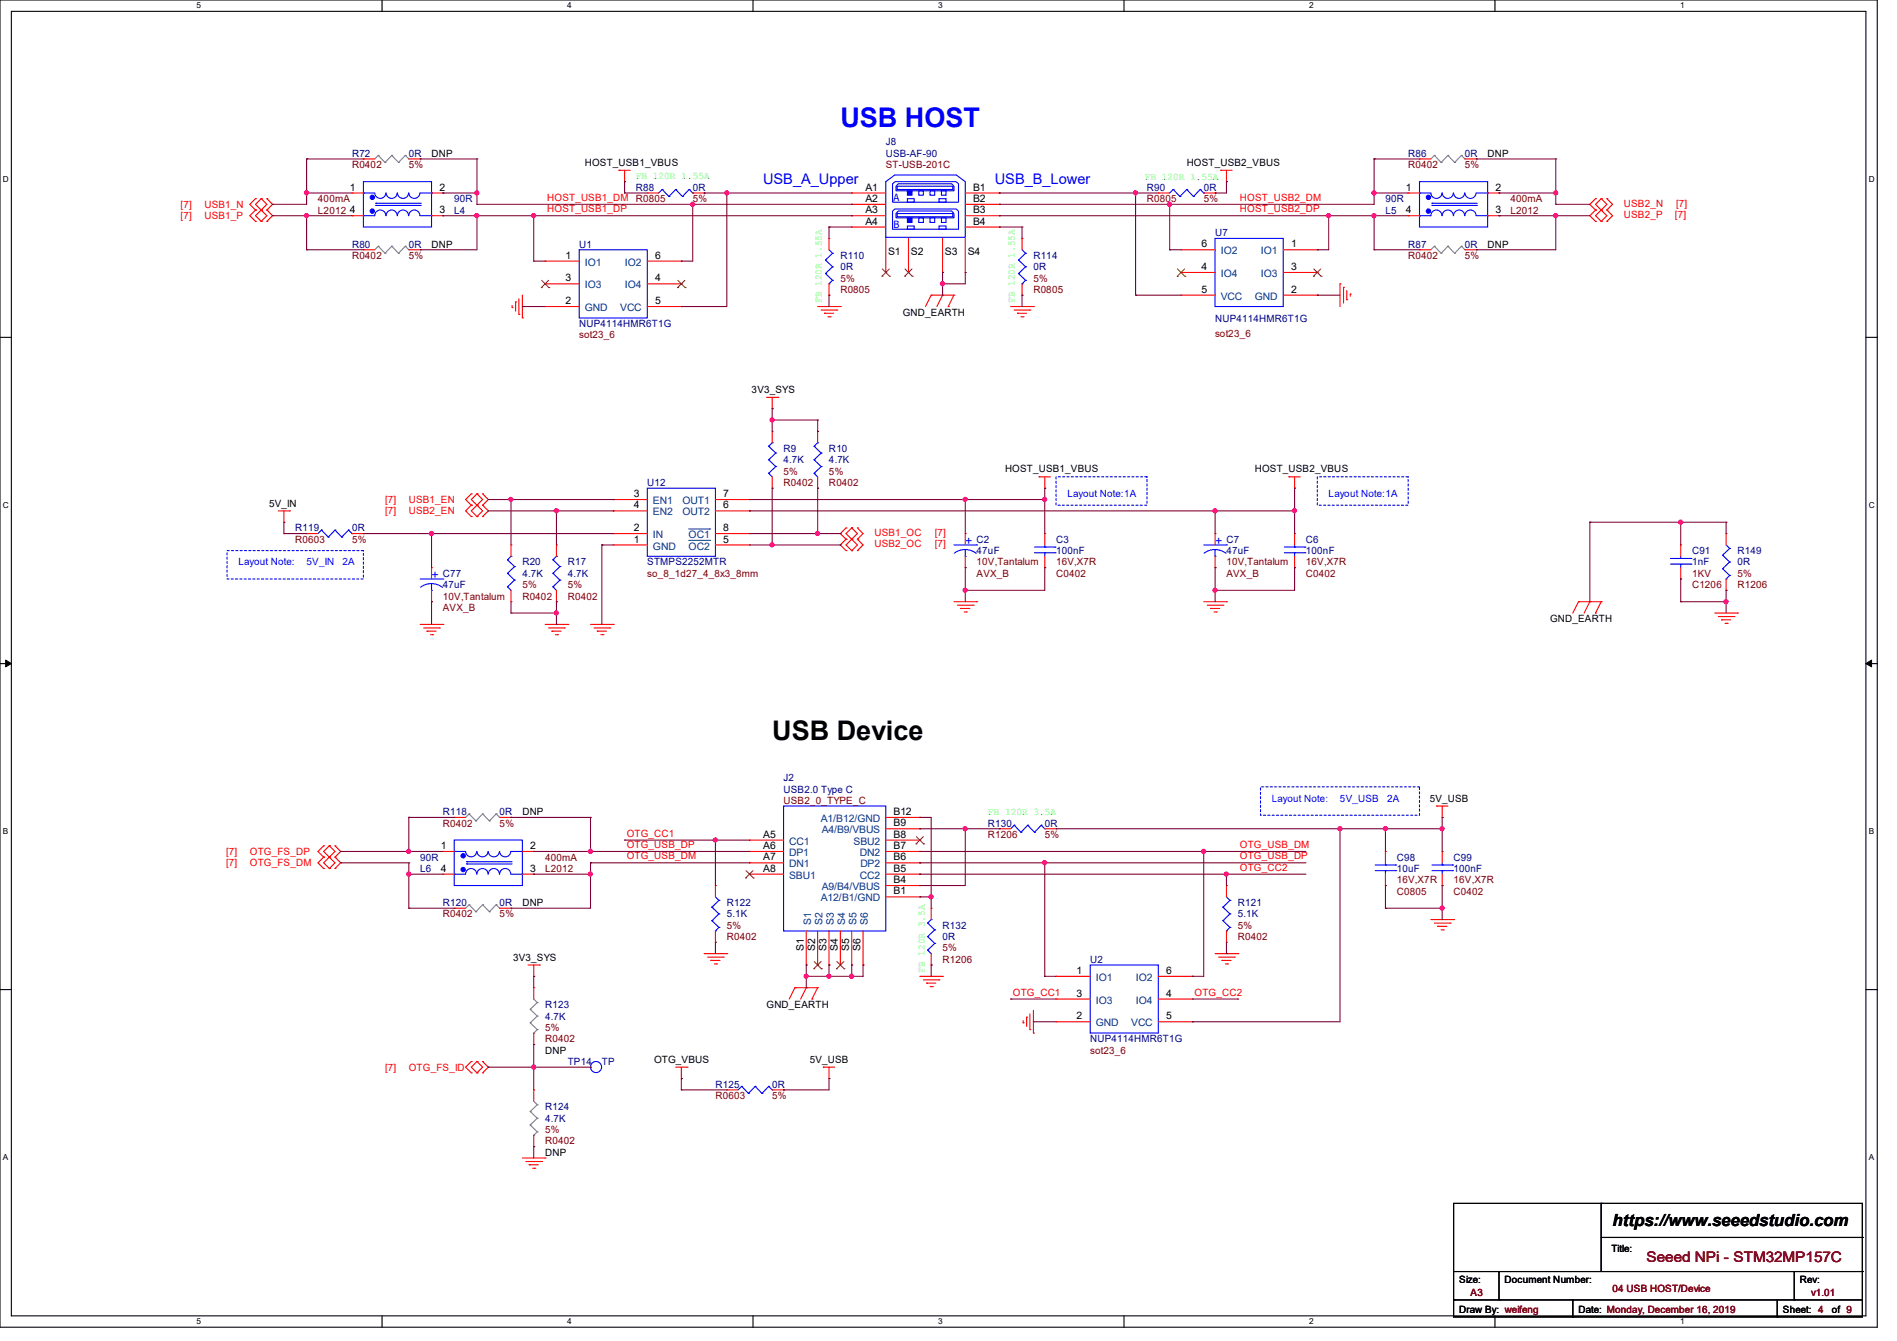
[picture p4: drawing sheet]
<svg xmlns="http://www.w3.org/2000/svg" width="297mm" height="210mm" viewBox="0 0 297 210" stroke-linecap="round" stroke-linejoin="round" font-family="sans-serif">
<path d="M0 0h293.9v207.9h-293.9zM1.8 1.8h290.3v204.3h-290.3z" fill="none" stroke="#000" stroke-width=".17"/>
<g fill="#fff">
<path d="M30.8 .2h.7v1.4h-.7z"/>
<path d="M30.8 206.2h.7v1.4h-.7z"/>
</g>
<path d="M59.8 0v1.8M59.8 206.1v1.8" fill="none" stroke="#000" stroke-width=".17"/>
<g fill="#fff">
<path d="M88.8 .2h.7v1.4h-.7z"/>
<path d="M88.8 206.2h.7v1.4h-.7z"/>
</g>
<path d="M117.9 0v1.8M117.9 206.1v1.8" fill="none" stroke="#000" stroke-width=".17"/>
<g fill="#fff">
<path d="M146.9 .2h.7v1.4h-.7z"/>
<path d="M146.9 206.2h.7v1.4h-.7z"/>
</g>
<path d="M176 0v1.8M176 206.1v1.8" fill="none" stroke="#000" stroke-width=".17"/>
<g fill="#fff">
<path d="M205 .2h.7v1.4h-.7z"/>
<path d="M205 206.2h.7v1.4h-.7z"/>
</g>
<path d="M234.1 0v1.8M234.1 206.1v1.8" fill="none" stroke="#000" stroke-width=".17"/>
<g fill="#fff">
<path d="M263.1 .2h.6v1.4h-.6z"/>
<path d="M263.1 206.2h.6v1.4h-.6z"/>
<path d="M.5 27.3h.9v1.4h-.9z"/>
<path d="M292.6 27.3h.9v1.4h-.9z"/>
<path d="M.5 78.4h.9v1.4h-.9z"/>
<path d="M292.6 78.4h.9v1.4h-.9z"/>
</g>
<path d="M0 52.8h1.8M292.1 52.8h1.8" fill="none" stroke="#000" stroke-width=".17"/>
<g fill="#fff">
<path d="M.5 129.5h.8v1.4h-.8z"/>
<path d="M292.6 129.5h.8v1.4h-.8z"/>
</g>
<path d="M0 103.9h1.8M292.1 103.9h1.8" fill="none" stroke="#000" stroke-width=".17"/>
<path d="M.9 103.4l.9 .5-.9 .5zM292.1 103.9l.9-.5v1z" fill="#000" stroke="#000" stroke-width=".16"/>
<g fill="#fff">
<path d="M.5 180.5h.8v1.4h-.8z"/>
<path d="M292.6 180.5h.8v1.4h-.8z"/>
</g>
<g fill="none" stroke="#000" stroke-width=".17">
<path d="M0 155h1.8M292.1 155h1.8M227.6 188.5h64v17.7h-64zM227.6 199.1h64M234.7 199.1v4.5M250.7 188.5h.1M250.7 188.5v10.6M250.7 193.8h40.9M280.9 199.1v4.5M291.6 199.1h.1M291.6 193.8h.1M227.6 203.6h.1"/>
<path d="M227.6 203.6h64M234.7 203.6h.1M246.3 206.2h.1M246.3 203.6v2.6M278.3 206.2h.1M278.3 203.6v2.6M280.9 203.6h.1"/>
</g>
<path d="M165.4 74.7h14.2v4.4h-14.2zM206.2 74.7h14.3v4.4h-14.3zM35.6 86.2h21.3v4.5h-21.3zM197.4 123.2h24.8v4.5h-24.8z" fill="none" stroke="#00f" stroke-width=".17" stroke-dasharray=".3 .3"/>
<g fill="none" stroke="#f00" stroke-width=".17">
<path d="M40 31.1h.1M40 32.9h.1M40 34.7h.1M40 31.1l-.9 .9 .9 .9M40 32.9l-.9 .9 .9 .9M40.9 32.9h.1M40.9 31.1h.1M40.9 34.7h.1M40.9 31.1l-.9 .9 1.8 1.8-.9 .9M40.9 31.1l.9 .9-1.8 1.8 .9 .9M41.8 31.1h.1M41.8 32.9h.1"/>
<path d="M41.8 34.7h.1M41.8 31.1l.9 .9-.9 .9M41.8 32.9l.9 .9-.9 .9M55.1 30.2h.1M55.1 33.8h.1M55.1 30.2h1.8M55.1 33.8h1.8M56.9 39.1h.1M56.9 24.9h.1M56.9 24.9h1.8M56.9 39.1h1.8M64 24.9h1.8"/>
<path d="M64 39.1h1.8M65.8 39.1h.1M65.8 24.9h.1M67.6 30.2h1.7M67.6 33.8h1.7M69.3 30.2h.1M69.3 33.8h.1M96.9 26.7h.1M96.9 26.7h1.8M97.8 28.4h.1M97.8 26.7v1.7M101.3 30.2h.1"/>
<path d="M101.3 30.2h1.8M108.5 30.2h1.7M110.2 30.2h.1M129.8 37.3h.1M129.8 37.3v1.8M133.3 30.2h.1M133.3 35.6h.1M133.3 32h.1M133.3 33.8h.1M133.3 30.2h5.4M133.3 33.8h5.4M133.3 35.6h5.4"/>
<path d="M133.3 32h5.4M138.7 37.3v5.4M142.2 37.3v5.4M147.6 37.3v5.4M151.1 30.2h5.4M151.1 37.3v5.4M151.1 33.8h5.4M151.1 35.6h5.4M151.1 32h5.4M156.5 30.2h.1M156.5 32h.1M156.5 33.8h.1"/>
<path d="M156.5 35.6h.1M160 37.3h.1M160 37.3v1.8M181.4 30.2h.1M181.4 30.2h1.7M184.9 39.1h.1M184.9 39.1h5.3M188.5 30.2h1.7M190.2 30.2h.1M191.1 26.7h.1M191.1 26.7h1.8M192 28.4h.1"/>
<path d="M192 26.7v1.7M200.9 39.1h5.3M206.2 39.1h.1M220.5 30.2h.1M220.5 33.8h.1M220.5 30.2h1.7M220.5 33.8h1.7M222.2 24.9h.1M222.2 39.1h.1M222.2 24.9h1.8M222.2 39.1h1.8M229.4 24.9h1.7"/>
<path d="M229.4 39.1h1.7M231.1 24.9h.1M231.1 39.1h.1M232.9 30.2h1.8M232.9 33.8h1.8M234.7 30.2h.1M234.7 33.8h.1M249.8 32.9h.1M249.8 31.1h.1M249.8 34.7h.1M249.8 31.1l-.9 .9 .9 .9M249.8 32.9l-.9 .9 .9 .9"/>
<path d="M250.7 31.1h.1M250.7 32.9h.1M250.7 34.7h.1M250.7 31.1l.9 .9-1.8 1.8 .9 .9M250.7 31.1l-.9 .9 .9 .9M250.7 32.9l.9 .9-.9 .9M251.6 32.9h.1M251.6 31.1h.1M251.6 34.7h.1M251.6 31.1l.9 .9-.9 .9M251.6 32.9l.9 .9-.9 .9M80.2 48.2h.1"/>
<path d="M80.2 47.8v.4M80.7 47.3h.1M80.7 47.3v1.4M81.2 49.2h.1M81.2 46.8v2.4M81.8 49.8h.1M81.8 46.2v3.6M85.3 40.9h.1M85.3 44.4h.1M85.3 48h.1M85.3 48h5.4M85.3 40.9h5.4"/>
<path d="M85.3 44.4h5.4M101.3 48h5.4M101.3 40.9h5.4M101.3 44.4h5.4M106.7 48h.1M106.7 44.4h.1M106.7 40.9h.1M128 48h3.6M128.6 48.6h2.4M129.1 49.1h.1M129.1 49.1h1.4M129.6 49.6h.4"/>
<path d="M129.8 46.2h.1M129.8 44.4v1.8M130 49.6h.1M131 48.6h.1M131.6 48h.1M138.7 42.7h.1M142.2 42.7h.1M145.8 46.2h.1M145.8 46.2l-.9 1.8M145.8 46.2h3.6M147.6 46.2h.1M147.6 42.7h.1"/>
<path d="M147.6 46.2l-.9 1.8M148.5 48h.1M149.4 46.2h.1M149.4 46.2l-.9 1.8M151.1 42.7h.1M158.2 48h3.6M158.8 48.6h2.4M159.3 49.1h.1M159.3 49.1h1.4M159.9 49.6h.3M160 46.2h.1M160 44.4v1.8"/>
<path d="M160.2 49.6h.1M161.2 48.6h.1M161.8 48h.1M184.9 46.2h.1M184.9 42.7h.1M184.9 46.2h5.3M184.9 42.7h5.3M200.9 46.2h5.3M200.9 42.7h5.3M206.2 42.7h.1M206.2 46.2h.1M209.8 44.4h.1"/>
<path d="M209.8 44.4v3.6M210.4 45h.1M210.4 45v2.5M210.9 46.9h.1M210.9 45.5v1.4M211.4 46.1h.1M211.4 46.1v.3M73.8 77.3h.1M73.8 79.1h.1M73.8 77.3l-.9 .9 .9 .9M73.8 79.1l-.9 .9 .9 .9M74.7 79.1h.1"/>
<path d="M74.7 77.3h.1M74.7 77.3l-.9 .9 1.8 1.8-.9 .9M74.7 77.3l.9 .9-1.8 1.8 .9 .9M75.6 77.3h.1M75.6 79.1h.1M75.6 77.3l.9 .9-.9 .9M75.6 79.1l.9 .9-.9 .9M96 78.2h.1M96 78.2h5.3M112 78.2h5.3M117.3 78.2h.1M120 62.2h1.8"/>
<path d="M120.9 64h.1M120.9 76.5h.1M120.9 67.6h.1M120.9 62.2v1.8M120.9 67.6v1.7M120.9 74.7v1.8M121.8 62.2h.1M128 76.5h.1M128 67.6h.1M128 67.6v1.7M128 74.7v1.8M162.7 74.7h.1"/>
<path d="M162.7 74.7h1.8M163.6 76.5h.1M163.6 74.7v1.8M201.8 74.7h.1M201.8 74.7h1.8M202.7 76.5h.1M202.7 74.7v1.8M43.6 80h1.7M44.4 81.8h.1M44.4 80v1.8M45.3 80h.1M48 83.6h.1"/>
<path d="M48 83.6h1.8M55.1 83.6h1.8M56.9 83.6h.1M65.8 97.8h3.5M66.3 98.3h2.5M66.8 98.8h.1M66.8 98.8h1.5M67.4 99.4h.3M67.6 88.9h.1M67.6 94.2h.1M67.6 88.9v1.8M67.6 92.5v1.7"/>
<path d="M67.7 99.4h.1M68.8 98.3h.1M69.3 97.8h.1M73.8 80.9h.1M74.7 80.9h.1M75.6 80.9h.1M80 94.2h.1M80 85.3h.1M80 85.3v1.8M80 92.5v1.7M85.3 97.8h3.6M85.9 98.3h2.4"/>
<path d="M86.4 98.8h.1M86.4 98.8h1.4M87 99.4h.3M87.1 94.2h.1M87.1 85.3h.1M87.1 85.3v1.8M87.1 92.5v1.7M87.3 99.4h.1M88.3 98.3h.1M88.9 97.8h.1M92.5 97.8h3.5M93 98.3h2.5"/>
<path d="M93.5 98.8h.1M93.5 98.8h1.5M94.1 99.4h.3M94.4 99.4h.1M95.5 98.3h.1M96 97.8h.1M96 80h.1M96 83.6h.1M96 85.3h.1M96 80h5.3M96 83.6h5.3M96 85.3h5.3"/>
<path d="M112 80h5.3M112 83.6h5.3M112 85.3h5.3M117.3 83.6h.1M117.3 80h.1M117.3 85.3h.1M132.5 84.5h.1M132.5 82.7h.1M132.5 86.2h.1M132.5 82.7l-.9 .9 .9 .9M132.5 84.5l-.9 .8 .9 .9M133.3 82.7h.1"/>
<path d="M133.3 84.5h.1M133.3 86.2h.1M133.3 82.7l.9 .9-1.7 1.7 .8 .9M133.3 82.7l-.8 .9 1.7 1.7-.9 .9M134.2 84.5h.1M134.2 82.7h.1M134.2 86.2h.1M134.2 82.7l.9 .9-.9 .9M134.2 84.5l.9 .8-.9 .9M149.4 94.2h3.5M149.9 94.8h2.5M150.4 95.3h.1"/>
<path d="M150.4 95.3h1.4M151 95.8h.3M151.1 83.6h.1M151.1 88.9h.1M151.1 83.6v1.7M151.1 87.1v1.8M151.3 95.8h.1M152.4 94.8h.1M152.9 94.2h.1M163.6 83.6h.1M163.6 88.9h.1M163.6 83.6v1.7"/>
<path d="M163.6 87.1v1.8M188.5 94.2h3.5M189 94.8h2.5M189.5 95.3h.1M189.5 95.3h1.5M190.1 95.8h.3M190.2 83.6h.1M190.2 88.9h.1M190.2 83.6v1.7M190.2 87.1v1.8M190.4 95.8h.1M191.5 94.8h.1"/>
<path d="M192 94.2h.1M202.7 83.6h.1M202.7 88.9h.1M202.7 83.6v1.7M202.7 87.1v1.8M247.1 94.2h.1M247.1 94.2h3.6M247.1 94.2l-.8 1.8M248.9 94.2h.1M248.9 94.2l-.9 1.8M249.8 96h.1M250.7 94.2h.1"/>
<path d="M250.7 94.2l-.9 1.8M263.1 85.3h.1M263.1 90.7h.1M263.1 85.3v1.8M263.1 88.9v1.8M268.5 96h3.5M269 96.6h2.5M269.5 97.1h.1M269.5 97.1h1.5M270.1 97.6h.3M270.3 83.6h.1M270.3 92.5h.1"/>
<path d="M270.3 83.6v1.7M270.3 90.7v1.8M270.4 97.6h.1M271.5 96.6h.1M272 96h.1M50.7 132.5h.1M50.7 134.2h.1M50.7 136h.1M50.7 132.5l-.9 .8 .9 .9M50.7 134.2l-.9 .9 .9 .9M51.6 134.2h.1M51.6 132.5h.1"/>
<path d="M51.6 136h.1M51.6 132.5l-.9 .8 1.8 1.8-.9 .9M51.6 132.5l.9 .8-1.8 1.8 .9 .9M52.5 132.5h.1M52.5 134.2h.1M52.5 136h.1M52.5 132.5l.8 .8-.8 .9M52.5 134.2l.8 .9-.8 .9M69.3 133.3h.1M69.3 136.9h.1M69.3 133.3h1.8M69.3 136.9h1.8"/>
<path d="M71.1 128h.1M71.1 128h1.8M78.2 128h1.8M80 128h.1M81.8 133.3h1.8M81.8 136.9h1.8M83.6 133.3h.1M83.6 136.9h.1M112 138.7h.1M112 138.7v1.8M117.3 131.6h.1M117.3 133.3h.1"/>
<path d="M117.3 135.1h.1M117.3 136.9h.1M117.3 133.3h5.4M117.3 136.9h5.4M117.3 131.6h5.4M117.3 135.1h5.4M138.7 128h5.3M138.7 133.3h5.3M138.7 136.9h5.3M138.7 129.8h5.3M138.7 131.6h5.3M138.7 135.1h5.3"/>
<path d="M138.7 138.7h5.3M144 128h.1M144 138.7h.1M144 136.9h.1M144 135.1h.1M144 133.3h.1M144 131.6h.1M144 129.8h.1M156.5 129.8h.1M156.5 129.8h1.7M163.6 129.8h1.8M165.4 129.8h.1"/>
<path d="M192 138.7h.1M192 138.7v1.8M216.9 133.3h.1M216.9 138.7h.1M216.9 133.3v1.8M216.9 136.9v1.8M224.9 126.2h.1M224.9 126.2h1.8M225.8 128h.1M225.8 133.3h.1M225.8 138.7h.1M225.8 126.2v1.8"/>
<path d="M225.8 133.3v1.8M225.8 136.9v1.8M71.1 142.2h.1M71.1 142.2h1.8M78.2 142.2h1.8M80 142.2h.1M82.7 151.1h1.8M83.6 152.9h.1M83.6 154.7h.1M83.6 151.1v1.8M83.6 154.7v1.8M84.5 151.1h.1"/>
<path d="M110.2 149.4h3.6M110.8 149.9h2.4M111.3 150.4h.1M111.3 150.4h1.4M111.8 151h.4M112 147.6h.1M112 145.8v1.8M112.2 151h.1M113.2 149.9h.1M113.8 149.4h.1M124.5 154.7h.1M124.5 154.7l-.9 1.8"/>
<path d="M124.5 154.7h3.5M126.2 154.7h.1M126.2 151.1h.1M126.2 154.7l-.9 1.8M126.2 145.8v5.3M127.1 156.5h.1M128 154.7h.1M128 151.1h.1M128 154.7l-.9 1.8M128 145.8v5.3M129.8 151.1h.1M129.8 145.8v5.3"/>
<path d="M131.6 151.1h.1M131.6 145.8v5.3M133.3 151.1h.1M133.3 145.8v5.3M135.1 151.1h.1M135.1 145.8v5.3M138.7 140.5h5.3M144 140.5h.1M144 152.9h3.6M144.6 153.5h2.4M145.1 154h.1M145.1 154h1.4"/>
<path d="M145.6 154.5h.4M145.8 151.1h.1M145.8 142.2h.1M145.8 142.2v1.8M145.8 149.4v1.7M146 154.5h.1M147 153.5h.1M147.6 152.9h.1M160.2 159.9v.3M160.7 159.3h.1M160.7 159.3v1.4M161.2 158.8v2.4"/>
<path d="M161.8 158.2v3.6M165.4 152.9h.1M165.4 156.5h.1M165.4 152.9h5.3M165.4 156.5h5.3M181.4 152.9h5.3M181.4 156.5h5.3M186.7 156.5h.1M186.7 152.9h.1M190.2 149.4h3.6M190.8 149.9h2.5M191.3 150.4h.1"/>
<path d="M191.3 150.4h1.4M191.9 151h.3M192 147.6h.1M192 145.8v1.8M192.2 151h.1M193.3 149.9h.1M193.8 149.4h.1M224 144h3.6M224.6 144.6h2.4M225.1 145.1h.1M225.1 145.1h1.4M225.6 145.6h.4"/>
<path d="M226 145.6h.1M227 144.6h.1M227.6 144h.1M73.8 166.2h.1M73.8 168h.1M73.8 166.2l-.9 .9 .9 .9M74.7 168h.1M74.7 166.2h.1M74.7 166.2l-.9 .9 .9 .9M74.7 166.2l.9 .9-.9 .9M75.6 166.2h.1M75.6 168h.1"/>
<path d="M75.6 166.2l.9 .9-.9 .9M83.6 170.7h.1M83.6 179.6h.1M83.6 163.6h.1M83.6 161.8v1.8M83.6 170.7v1.8M83.6 177.8v1.8M92.5 167.1h.1M105.8 167.1h1.8M106.7 168.9h.1M106.7 167.1v1.8M107.6 167.1h.1"/>
<path d="M113.8 170.7h.1M113.8 170.7h1.8M120.9 170.7h1.8M122.7 170.7h.1M128.9 167.1h.1M128.9 167.1h1.8M129.8 168.9h.1M129.8 167.1v1.8M160.2 160.2h.1M161.2 161.2h.1M161.8 161.8h.1M165.4 160h.1"/>
<path d="M165.4 160h5.3M181.4 160h5.3M186.7 160h.1M81.8 181.4h3.5M82.3 181.9h2.5M82.8 182.4h.1M82.8 182.4h1.5M83.4 183h.3M83.7 183h.1M84.8 181.9h.1M85.3 181.4h.1"/>
</g>
<g fill="none" stroke="#00f" stroke-width=".17">
<path d="M56.9 28.4h10.7v7.2h-10.7zM56.9 30.2h1.8a.87 .87 0 0 0 .8 .9 .87 .87 0 0 0 .9-.9M56.9 33.8h1.8a.87 .87 0 0 1 .8-.9 .87 .87 0 0 1 .9 .9M56.9 30.2h.1M56.9 33.8h.1M58.8 31.8h.1M58.8 32.2h.1M58.8 31.8h7.2M58.8 32.2h7.2M60.5 30.2a.87 .87 0 0 0 .8 .9 .87 .87 0 0 0 .9-.9M60.5 33.8a.87 .87 0 0 1 .8-.9 .87 .87 0 0 1 .9 .9M62.2 33.8a.87 .87 0 0 1 .9-.9 .87 .87 0 0 1 .9 .9"/>
<path d="M62.2 30.2a.87 .87 0 0 0 .9 .9 .87 .87 0 0 0 .9-.9M64 30.2a.87 .87 0 0 0 .9 .9 .87 .87 0 0 0 .8-.9M64 33.8a.87 .87 0 0 1 .9-.9 .87 .87 0 0 1 .8 .9M65.8 30.2h1.8M65.8 33.8h1.8M67.6 30.2h.1M67.6 33.8h.1M90.7 39.1h10.6v10.7h-10.6zM103.7 29.7h.1M103.7 29.7l-.6 .5M103.7 29.7l1 1.1M104.7 30.8h.1"/>
<path d="M105.8 29.7h.1M105.8 29.7l-1.1 1.1M105.8 29.7l1 1.1M106.8 30.8h.1M107.9 29.7h.1M107.9 29.7l-1.1 1.1M107.9 29.7l.6 .5M108.5 30.2h.1M129.8 39.1l.5 .6M130.3 39.7h.1M130.3 39.7l-1.1 1M138.7 28.4l1.4-1h9.6l1.4 1v8.8h-12.4z"/>
<path d="M138.7 37.2h.1M139.7 28.8l.4-.4h9.6l.4 .4v2.9h-10.4zM139.7 33.1l.4-.4h9.6l.4 .4v2.8h-10.4zM140.5 29.2h8.7v.5h-8.7zM140.5 33.4h8.7v.6h-8.7zM140.6 28.8h8.4l.4 .4v.7h-9.1v-.7zM140.6 33.1h8.4l.4 .3v.7h-9.1v-.7zM142.1 31.1h1v.6h-1zM142.1 35.4h1v.5h-1zM143.8 29.9h.8v.7h-.8zM143.8 34.1h.8v.7h-.8zM145.6 29.9h.7v.7h-.7z"/>
<path d="M145.6 34.1h.7v.7h-.7zM147 31.1h1.1v.6h-1.1zM147 35.4h1.1v.5h-1.1zM147.4 29.9h.7v.7h-.7zM147.4 34.1h.7v.7h-.7zM160 39.1l.6 .6M160.6 39.7h.1M160.6 39.7l-1.1 1M183.7 29.7h.1M183.7 29.7l-.6 .5M183.7 29.7l1 1.1M184.7 30.8h.1"/>
<path d="M185.8 29.7h.1M185.8 29.7l-1.1 1.1M185.8 29.7l1.1 1.1M186.9 30.8h.1M187.9 29.7h.1M187.9 29.7l-1 1.1M187.9 29.7l.6 .5M188.5 30.2h.1M190.2 37.3h10.7v10.7h-10.7zM222.2 28.4h10.7v7.2h-10.7zM222.2 30.2h1.8a.87 .87 0 0 0 .9 .9 .87 .87 0 0 0 .9-.9M222.2 33.8h1.8a.87 .87 0 0 1 .9-.9 .87 .87 0 0 1 .9 .9"/>
<path d="M222.2 30.2h.1M222.2 33.8h.1M224.2 31.8h.1M224.2 32.2h.1M224.2 31.8h7.1M224.2 32.2h7.1M225.8 33.8a.87 .87 0 0 1 .9-.9 .87 .87 0 0 1 .8 .9M225.8 30.2a.87 .87 0 0 0 .9 .9 .87 .87 0 0 0 .8-.9M227.6 33.8a.87 .87 0 0 1 .9-.9 .87 .87 0 0 1 .8 .9M227.6 30.2a.87 .87 0 0 0 .9 .9 .87 .87 0 0 0 .8-.9M229.4 30.2a.87 .87 0 0 0 .8 .9 .87 .87 0 0 0 .9-.9M229.4 33.8a.87 .87 0 0 1 .8-.9 .87 .87 0 0 1 .9 .9"/>
<path d="M231.1 30.2h1.8M231.1 33.8h1.8M232.9 30.2h.1M232.9 33.8h.1M129.2 40.7h.1M129.2 42.8h.1M129.2 40.7l1.1 1.1M129.2 42.8l1.1 1.1M129.8 44.4h.1M130.3 41.8h.1M130.3 43.9h.1M130.3 41.8l-1.1 1"/>
<path d="M130.3 43.9l-.5 .5M159.5 40.7h.1M159.5 42.8h.1M159.5 40.7l1.1 1.1M159.5 42.8l1.1 1.1M160 44.4h.1M160.6 41.8h.1M160.6 43.9h.1M160.6 41.8l-1.1 1M160.6 43.9l-.6 .5M101.3 76.5h10.7v10.6h-10.7zM120.4 74.1h.1"/>
<path d="M120.4 72h.1M120.4 69.9h.1M120.4 74.1l.5 .6M120.4 72l1.1 1.1M120.4 69.9l1.1 1.1M120.9 69.3h.1M120.9 69.3l-.5 .6M121.5 73.1h.1M121.5 71h.1M121.5 73.1l-1.1 1M121.5 71l-1.1 1M127.5 74.1h.1"/>
<path d="M127.5 72h.1M127.5 69.9h.1M127.5 74.1l.5 .6M127.5 72l1.1 1.1M127.5 69.9l1.1 1.1M128 69.3h.1M128 69.3l-.5 .6M128.6 73.1h.1M128.6 71h.1M128.6 73.1l-1.1 1M128.6 71l-1.1 1M50.3 83h.1"/>
<path d="M50.3 83l-.5 .6M50.3 83l1.1 1.1M51.4 84.1h.1M52.5 83h.1M52.5 83l-1.1 1.1M52.5 83l1 1.1M53.5 84.1h.1M54.6 83h.1M54.6 83l-1.1 1.1M54.6 83l.5 .6M55.1 83.6h.1M65.8 90.7h3.5"/>
<path d="M67.6 92.5h.1M67.6 91.4l1 .2 .7 .4M67.6 91.4l-.8 .1-1 .5M67.6 91.4v1.1M69.3 90.7h.1M79.5 91.9h.1M79.5 89.8h.1M79.5 87.7h.1M79.5 91.9l.5 .6M79.5 89.8l1.1 1M79.5 87.7l1.1 1M80 87.1h.1"/>
<path d="M80 87.1l-.5 .6M80.6 90.8h.1M80.6 88.7h.1M80.6 90.8l-1.1 1.1M80.6 88.7l-1.1 1.1M86.6 91.9h.1M86.6 89.8h.1M86.6 87.7h.1M86.6 91.9l.5 .6M86.6 89.8l1.1 1M86.6 87.7l1.1 1M87.1 87.1h.1"/>
<path d="M87.1 87.1l-.5 .6M87.7 90.8h.1M87.7 88.7h.1M87.7 90.8l-1.1 1.1M87.7 88.7l-1.1 1.1M149.4 85.3h3.5M151.1 87.1h.1M151.1 86.1l1.1 .2 .6 .4M151.1 86.1l-.7 .1-1 .4M151.1 86.1v1M152.9 85.3h.1M162 85.7h3.2"/>
<path d="M162 86.6h3.2M163.6 86.6h.1M163.6 85.7h.1M163.6 85.3v.4M163.6 86.6v.5M165.2 85.7h.1M165.2 86.6h.1M188.5 85.3h3.5M190.2 87.1h.1M190.2 86.1l1.1 .2 .7 .4M190.2 86.1l-.7 .1-1 .4M190.2 86.1v1"/>
<path d="M192 85.3h.1M201.1 85.7h3.2M201.1 86.6h3.2M202.7 86.6h.1M202.7 85.7h.1M202.7 85.3v.4M202.7 86.6v.5M204.3 85.7h.1M204.3 86.6h.1M261.5 87.5h3.3M261.5 88.3h3.3M263.1 88.3h.1"/>
<path d="M263.1 87.5h.1M263.1 87.1v.4M263.1 88.3v.6M264.8 87.5h.1M264.8 88.3h.1M269.7 87h.1M269.7 89.1h.1M269.7 87l1.1 1M269.7 89.1l1.1 1M270.3 90.7h.1M270.3 85.3l.5 .6M270.8 85.9h.1"/>
<path d="M270.8 88h.1M270.8 90.1h.1M270.8 85.9l-1.1 1.1M270.8 88l-1.1 1.1M270.8 90.1l-.5 .6M71.1 131.6h10.7v7.1h-10.7zM71.1 133.3h1.8a.87 .87 0 0 0 .9 .9 .87 .87 0 0 0 .8-.9M71.1 136.9h1.8a.87 .87 0 0 1 .9-.9 .87 .87 0 0 1 .8 .9M71.1 133.3h.1M71.1 136.9h.1M73.1 135h.1M73.1 135.3h.1"/>
<path d="M73.1 135h7.1M73.1 135.3h7.1M74.7 136.9a.87 .87 0 0 1 .8-.9 .87 .87 0 0 1 .9 .9M74.7 133.3a.87 .87 0 0 0 .8 .9 .87 .87 0 0 0 .9-.9M76.5 136.9a.87 .87 0 0 1 .8-.9 .87 .87 0 0 1 .9 .9M76.5 133.3a.87 .87 0 0 0 .8 .9 .87 .87 0 0 0 .9-.9M78.2 136.9a.87 .87 0 0 1 .9-.9 .87 .87 0 0 1 .9 .9M78.2 133.3a.87 .87 0 0 0 .9 .9 .87 .87 0 0 0 .9-.9M80 133.3h1.8M80 136.9h1.8M81.8 133.3h.1M81.8 136.9h.1"/>
<path d="M122.7 126.2h16v19.6h-16zM158.8 129.2h.1M158.8 129.2l-.6 .6M158.8 129.2l1.1 1.1M159.9 130.3h.1M160.9 129.2h.1M160.9 129.2l-1 1.1M160.9 129.2l1.1 1.1M162 130.3h.1M163 129.2h.1M163 129.2l-1 1.1M163 129.2l.6 .6"/>
<path d="M163.6 129.8h.1M215.3 135.5h3.2M215.3 136.4h3.2M216.9 136.4h.1M216.9 135.5h.1M216.9 135.1v.4M216.9 136.4v.5M218.5 135.5h.1M218.5 136.4h.1M224.2 135.5h3.2M224.2 136.4h3.2M225.8 136.4h.1"/>
<path d="M225.8 135.5h.1M225.8 135.1v.4M225.8 136.4v.5M227.4 135.5h.1M227.4 136.4h.1M111.5 142.1h.1M111.5 144.2h.1M111.5 142.1l1.1 1M111.5 144.2l1.1 1M112 145.8h.1M112 140.5l.6 .5M112.6 141h.1"/>
<path d="M112.6 143.1h.1M112.6 145.2h.1M112.6 141l-1.1 1.1M112.6 143.1l-1.1 1.1M112.6 145.2l-.6 .6M145.2 148.8h.1M145.2 146.7h.1M145.2 144.6h.1M145.2 148.8l.6 .6M145.2 146.7l1.1 1M145.2 144.6l1.1 1M145.8 144h.1"/>
<path d="M145.8 144l-.6 .6M146.3 147.7h.1M146.3 145.6h.1M146.3 147.7l-1.1 1.1M146.3 145.6l-1.1 1.1M170.7 151.1h10.7v10.7h-10.7zM191.5 142.1h.1M191.5 144.2h.1M191.5 142.1l1.1 1M191.5 144.2l1.1 1M192 145.8h.1M192 140.5l.6 .5"/>
<path d="M192.6 141h.1M192.6 143.1h.1M192.6 145.2h.1M192.6 141l-1.1 1.1M192.6 143.1l-1.1 1.1M192.6 145.2l-.6 .6M116.1 170.1h.1M116.1 170.1l-.5 .6M116.1 170.1l1.1 1.1M117.2 171.2h.1M118.2 170.1h.1M118.2 170.1l-1 1.1"/>
<path d="M118.2 170.1l1.1 1.1M119.3 171.2h.1M120.4 170.1h.1M120.4 170.1l-1.1 1.1M120.4 170.1l.5 .6M120.9 170.7h.1"/>
<circle cx="93.3" cy="167.1" r=".87"/>
</g>
<g fill="none" stroke="#808080" stroke-width=".17">
<path d="M59.2 38.6h.1M59.2 24.3h.1M59.2 38.6l-.5 .5M59.2 38.6l1.1 1.1M59.2 24.3l-.5 .6M59.2 24.3l1.1 1.1M60.3 39.7h.1M60.3 25.4h.1M61.3 38.6h.1M61.3 24.3h.1M61.3 38.6l-1 1.1M61.3 38.6l1.1 1.1"/>
<path d="M61.3 24.3l-1 1.1M61.3 24.3l1.1 1.1M62.4 39.7h.1M62.4 25.4h.1M63.5 38.6h.1M63.5 24.3h.1M63.5 38.6l-1.1 1.1M63.5 38.6l.5 .5M63.5 24.3l-1.1 1.1M63.5 24.3l.5 .6M64 39.1h.1M64 24.9h.1"/>
<path d="M224.6 24.3h.1M224.6 38.6h.1M224.6 24.3l-.6 .6M224.6 24.3l1 1.1M224.6 38.6l-.6 .5M224.6 38.6l1 1.1M225.6 25.4h.1M225.6 39.7h.1M226.7 24.3h.1M226.7 38.6h.1M226.7 24.3l-1.1 1.1M226.7 24.3l1.1 1.1"/>
<path d="M226.7 38.6l-1.1 1.1M226.7 38.6l1.1 1.1M227.8 25.4h.1M227.8 39.7h.1M228.8 24.3h.1M228.8 38.6h.1M228.8 24.3l-1 1.1M228.8 24.3l.6 .6M228.8 38.6l-1 1.1M228.8 38.6l.6 .5M229.4 24.9h.1M229.4 39.1h.1"/>
<path d="M73.4 127.5h.1M73.4 127.5l-.5 .5M73.4 127.5l1.1 1.1M74.5 128.6h.1M75.6 127.5h.1M75.6 127.5l-1.1 1.1M75.6 127.5l1 1.1M76.6 128.6h.1M77.7 127.5h.1M77.7 127.5l-1.1 1.1M77.7 127.5l.5 .5M78.2 128h.1"/>
<path d="M73.4 141.7h.1M73.4 141.7l-.5 .5M73.4 141.7l1.1 1.1M74.5 142.8h.1M75.6 141.7h.1M75.6 141.7l-1.1 1.1M75.6 141.7l1 1.1M76.6 142.8h.1M77.7 141.7h.1M77.7 141.7l-1.1 1.1M77.7 141.7l.5 .5M78.2 142.2h.1"/>
<path d="M83 158.1h.1M83 158.1l1.1 1M83.6 156.5l.5 .5M84.1 157h.1M84.1 159.1h.1M84.1 157l-1.1 1.1M84.1 159.1l-1.1 1.1M83 174.1h.1M83 176.2h.1M83 160.2h.1M83 174.1l1.1 1M83 176.2l1.1 1"/>
<path d="M83 160.2l1.1 1M83.6 177.8h.1M83.6 161.8h.1M83.6 172.5l.5 .5M84.1 173h.1M84.1 175.1h.1M84.1 177.2h.1M84.1 161.2h.1M84.1 173l-1.1 1.1M84.1 175.1l-1.1 1.1M84.1 177.2l-.5 .6M84.1 161.2l-.5 .6"/>
</g>
<g fill="none" stroke="#804000" stroke-width=".16">
<path d="M84.8 45h.1M84.8 43.9l1.1 1.1M85.9 43.9l-1.1 1.1M85.9 45h.1M106.1 45h.1M106.1 43.9l1.2 1.1M107.2 43.9l-1.1 1.1M107.3 45h.1M138.1 43.3h.1M138.1 42.1l1.2 1.2M139.2 42.1l-1.1 1.2M139.3 43.3h.1"/>
<path d="M141.6 43.3h.1M141.7 42.1l1.1 1.2M142.8 42.1l-1.2 1.2M142.8 43.3h.1M184.3 43.3h.1M184.4 42.1l1.1 1.2M185.5 42.1l-1.2 1.2M185.5 43.3h.1M205.7 43.3h.1M205.7 42.1l1.1 1.2M206.8 42.1l-1.1 1.2M206.8 43.3h.1"/>
<path d="M116.8 137.5h.1M116.8 136.4l1.1 1.1M117.9 136.4l-1.1 1.1M117.9 137.5h.1M143.4 132.2h.1M143.5 131l1.1 1.2M144.6 131l-1.2 1.2M144.6 132.2h.1M127.4 151.7h.1M127.5 150.6l1.1 1.1M128.6 150.6l-1.2 1.1M128.6 151.7h.1"/>
<path d="M131 151.7h.1M131 150.6l1.2 1.1M132.1 150.6l-1.1 1.1M132.2 151.7h.1"/>
</g>
<g fill="#00f" stroke="#00f" stroke-width=".17">
<path d="M142.1 29.9h.7v.7h-.7z" fill-rule="evenodd"/>
<path d="M142.1 34.1h.7v.7h-.7z" fill-rule="evenodd"/>
<circle cx="72.5" cy="134" r=".34"/>
<circle cx="72.5" cy="136.2" r=".34"/>
<circle cx="58.3" cy="30.9" r=".34"/>
<circle cx="58.3" cy="33.1" r=".34"/>
<circle cx="223.6" cy="30.9" r=".34"/>
<circle cx="223.6" cy="33.1" r=".34"/>
</g>
<path d="M107.8 82.8h3.3M107.8 84.6h3.3M111.1 82.8h.1M111.1 84.6h.1" fill="none" stroke="#004080" stroke-width=".16"/>
<g fill="none" stroke="#800040" stroke-width=".17">
<path d="M42.7 33.8h.1M42.7 32h.1M42.7 33.8h12.4M48 30.2h.1M48 24.9h.1M48 39.1h.1M48 33.8h.1M48 24.9v7.1h-5.3M48 30.2h7.1M48 33.8v5.3M48 24.9h8.9M48 39.1h8.9"/>
<path d="M65.8 24.9h.1M65.8 39.1h.1M65.8 24.9h8.9M69.3 33.8h.1M69.3 30.2h.1M69.3 33.8h64M69.3 30.2h5.4M74.7 30.2h.1M74.7 24.9h.1M74.7 33.8h.1M74.7 24.9v7.1h58.6M74.7 33.8v5.3h-8.9"/>
<path d="M83.6 33.8h.1M83.6 33.8v7.1M97.8 30.2h.1M97.8 28.4h.1M97.8 30.2h3.5M97.8 28.4v1.8M108.5 32h.1M108.5 32v8.9h-1.8M110.2 30.2h.1M110.2 30.2h23.1M113.8 30.2h.1M113.8 30.2v17.8h-7.1"/>
<path d="M129.8 35.6h.1M129.8 35.6h3.5M129.8 35.6v1.7M133.3 32h.1M133.3 33.8h.1M156.5 32h.1M156.5 33.8h.1M156.5 35.6h.1M156.5 30.2h.1M156.5 33.8h64M156.5 35.6h3.5M156.5 30.2h24.9"/>
<path d="M160 35.6h.1M160 35.6v1.7M177.8 30.2h.1M177.8 30.2v16M183.1 32h.1M183.1 39.1h.1M183.1 39.1h1.8M183.1 32v7.1M190.2 30.2h.1M192 28.4h.1M192 28.4v1.8h-1.8M206.2 39.1h.1"/>
<path d="M208 33.8h.1M208 33.8v5.3h-1.8M215.1 30.2h.1M215.1 24.9h.1M215.1 39.1h.1M215.1 33.8h.1M215.1 24.9v7.1h-58.6M215.1 33.8v5.3M215.1 30.2h5.4M215.1 24.9h7.1M215.1 39.1h7.1M231.1 24.9h.1"/>
<path d="M231.1 39.1h.1M231.1 24.9h12.5M234.7 30.2h.1M234.7 33.8h.1M234.7 33.8h14.2M234.7 30.2h8.9M243.6 32h.1M243.6 30.2h.1M243.6 24.9h.1M243.6 33.8h.1M243.6 32h5.3M243.6 24.9v7.1"/>
<path d="M243.6 33.8v5.3h-12.5M81.8 48h.1M81.8 48h3.5M83.6 40.9h.1M83.6 40.9h1.7M106.7 40.9h.1M106.7 48h.1M129.8 46.2h.1M129.8 46.2v1.8M147.6 42.7h.1M147.6 44.4h.1M147.6 42.7v3.5"/>
<path d="M151.1 42.7h.1M151.1 42.7v1.7h-3.5M160 46.2h.1M160 46.2v1.8M177.8 46.2h.1M177.8 46.2h7.1M206.2 46.2h.1M206.2 46.2h3.6M76.5 78.2h19.5M80 78.2h.1M80 78.2v7.1M96 78.2h.1"/>
<path d="M117.3 78.2h.1M117.3 78.2h46.3M120.9 76.5h.1M120.9 65.8h.1M120.9 64h.1M120.9 64v3.6M120.9 76.5v8.8M120.9 65.8h7.1M128 76.5h.1M128 65.8h.1M128 67.6h.1M128 65.8v1.8"/>
<path d="M128 76.5v7.1M151.1 78.2h.1M151.1 78.2v5.4M163.6 78.2h.1M163.6 76.5h.1M163.6 76.5v7.1M202.7 76.5h.1M202.7 76.5v7.1M44.4 83.6h.1M44.4 81.8h.1M44.4 83.6h3.6M44.4 81.8v1.8"/>
<path d="M56.9 83.6h.1M56.9 83.6h39.1M67.6 83.6h.1M67.6 94.2h.1M67.6 83.6v5.3M67.6 94.2v3.6M76.5 80h19.5M80 96h.1M80 94.2v1.8M80 96h7.1M87.1 80h.1M87.1 96h.1"/>
<path d="M87.1 94.2h.1M87.1 97.8h.1M87.1 80v5.3M87.1 94.2v3.6M94.2 85.3h.1M94.2 85.3h1.8M94.2 85.3v12.5M96 80h.1M117.3 80h.1M117.3 80h85.4M117.3 83.6h14.3M117.3 85.3h14.3"/>
<path d="M120.9 85.3h.1M128 83.6h.1M131.6 83.6h.1M131.6 85.3h.1M151.1 88.9h.1M151.1 92.5h.1M151.1 88.9v5.3M163.6 88.9h.1M163.6 88.9v3.6h-12.5M190.2 88.9h.1M190.2 80h.1M190.2 92.5h.1"/>
<path d="M190.2 80v3.6M190.2 88.9v5.3M202.7 88.9h.1M202.7 80h.1M202.7 88.9v3.6h-12.5M248.9 81.8h.1M248.9 81.8v12.4M248.9 81.8h21.4M263.1 81.8h.1M263.1 90.7h.1M263.1 94.2h.1M263.1 81.8v3.5"/>
<path d="M263.1 90.7v3.5M263.1 94.2h7.2M270.3 81.8h.1M270.3 92.5h.1M270.3 94.2h.1M270.3 81.8v1.8M270.3 92.5v3.5M53.3 133.3h.1M53.3 135.1h.1M53.3 133.3h16M53.3 135.1h10.7M64 135.1h.1"/>
<path d="M64 136.9h.1M64 128h.1M64 133.3h.1M64 128h7.1M64 136.9h5.3M64 128v5.3M64 135.1v7.1M80 128h.1M80 128h12.5M83.6 133.3h.1M83.6 136.9h.1M83.6 133.3h33.7"/>
<path d="M83.6 136.9h8.9M92.5 135.1h.1M92.5 136.9h.1M92.5 128h.1M92.5 133.3h.1M92.5 135.1h24.8M92.5 135.1v7.1h-12.5M92.5 128v5.3M97.8 131.6h.1M97.8 131.6h19.5M112 131.6h.1M112 131.6v7.1"/>
<path d="M144 128h.1M144 129.8h.1M144 138.7h.1M144 133.3h.1M144 135.1h.1M144 136.9h.1M144 128h1.8v14.2M144 129.8h12.5M144 133.3h60.5M144 135.1h60.5M144 136.9h60.5M151.1 129.8h.1"/>
<path d="M151.1 129.8v8.9h-7.1M156.5 129.8h.1M163.6 135.1h.1M163.6 135.1v17.8M165.4 129.8h.1M165.4 129.8h60.4M188.5 133.3h.1M188.5 133.3v19.6h-1.8M192 136.9h.1M192 136.9v1.8M209.8 129.8h.1M209.8 129.8v30.2h-23.1"/>
<path d="M216.9 129.8h.1M216.9 138.7h.1M216.9 129.8v3.5M216.9 138.7v3.5M225.8 128h.1M225.8 129.8h.1M225.8 138.7h.1M225.8 128v5.3M225.8 138.7v5.3M64 142.2h.1M64 142.2h7.1M80 142.2h.1"/>
<path d="M83.6 152.9h.1M83.6 152.9v1.8M112 147.6h.1M112 147.6v1.8M126.2 151.1h.1M126.2 152.9h.1M126.2 151.1v3.6M129.8 151.1h.1M129.8 152.9h.1M129.8 151.1v1.8M133.3 151.1h.1M133.3 152.9h.1"/>
<path d="M133.3 151.1v1.8M135.1 151.1h.1M135.1 151.1v1.8h-8.9M144 140.5h.1M144 140.5h1.8M145.8 140.5h.1M145.8 151.1h.1M145.8 151.1v1.8M158.2 156.5h.1M158.2 156.5h7.2M163.6 152.9h.1M163.6 152.9h1.8"/>
<path d="M186.7 152.9h.1M186.7 156.5h7.1M192 149.4h.1M192 147.6v1.8M193.8 156.5h.1M216.9 142.2h.1M216.9 142.2h8.9M225.8 142.2h.1M76.5 167.1h.1M76.5 167.1h16M83.6 167.1h.1M83.6 163.6h.1"/>
<path d="M83.6 179.6h.1M83.6 163.6v7.1M83.6 179.6v1.8M106.7 170.7h.1M106.7 168.9h.1M106.7 170.7h7.1M106.7 168.9v1.8M122.7 170.7h.1M129.8 168.9h.1M129.8 168.9v1.8h-7.1M161.8 160h.1M161.8 160h3.6"/>
<path d="M186.7 160h.1"/>
</g>
<g fill="#f0f" stroke="#f0f" stroke-width=".17">
<circle cx="108.4" cy="32" r=".32"/>
<circle cx="208" cy="33.8" r=".32"/>
<circle cx="147.6" cy="44.4" r=".32"/>
<circle cx="67.5" cy="83.5" r=".32"/>
<circle cx="151.1" cy="78.2" r=".32"/>
<circle cx="163.6" cy="78.2" r=".32"/>
<circle cx="202.7" cy="80" r=".32"/>
<circle cx="190.2" cy="80" r=".32"/>
<circle cx="151.1" cy="92.4" r=".32"/>
<circle cx="190.2" cy="92.4" r=".32"/>
<circle cx="151.1" cy="129.8" r=".32"/>
<circle cx="188.4" cy="133.3" r=".32"/>
<circle cx="163.6" cy="135.1" r=".32"/>
<circle cx="192" cy="136.9" r=".32"/>
<circle cx="126.2" cy="152.9" r=".32"/>
<circle cx="112" cy="131.6" r=".32"/>
<circle cx="225.8" cy="129.8" r=".32"/>
<circle cx="216.9" cy="129.8" r=".32"/>
<circle cx="225.8" cy="142.2" r=".32"/>
<circle cx="263.1" cy="81.8" r=".32"/>
<circle cx="270.2" cy="94.2" r=".32"/>
<circle cx="133.3" cy="152.9" r=".32"/>
<circle cx="129.8" cy="152.9" r=".32"/>
<circle cx="243.6" cy="33.8" r=".32"/>
<circle cx="48" cy="30.2" r=".32"/>
<circle cx="74.7" cy="30.2" r=".32"/>
<circle cx="48" cy="33.8" r=".32"/>
<circle cx="74.7" cy="33.8" r=".32"/>
<circle cx="83.5" cy="33.8" r=".32"/>
<circle cx="215.1" cy="30.2" r=".32"/>
<circle cx="243.6" cy="30.2" r=".32"/>
<circle cx="215.1" cy="33.8" r=".32"/>
<circle cx="183.1" cy="32" r=".32"/>
<circle cx="113.8" cy="30.2" r=".32"/>
<circle cx="177.8" cy="30.2" r=".32"/>
<circle cx="87.1" cy="80" r=".32"/>
<circle cx="80" cy="78.2" r=".32"/>
<circle cx="87.1" cy="96" r=".32"/>
<circle cx="128" cy="83.5" r=".32"/>
<circle cx="120.9" cy="85.3" r=".32"/>
<circle cx="120.9" cy="65.8" r=".32"/>
<circle cx="64" cy="136.9" r=".32"/>
<circle cx="92.4" cy="136.9" r=".32"/>
<circle cx="64" cy="133.3" r=".32"/>
<circle cx="92.4" cy="133.3" r=".32"/>
<circle cx="209.8" cy="129.8" r=".32"/>
<circle cx="83.5" cy="167.1" r=".32"/>
<circle cx="145.8" cy="140.4" r=".32"/>
</g>
<text font-size="4.2" fill="#00f" x="131.6" y="19.9">USB HOST</text>
<text font-size="4.2" x="120.9" y="116">USB Device</text>
<text font-size="2.6" x="252.5" y="191.9">https://www.seeedstudio.com</text>
<g font-size="2.3" fill="#00f">
<text x="119.5" y="28.7">USB_A_Upper</text>
<text x="155.7" y="28.7">USB_B_Lower</text>
</g>
<text font-size="2.3" fill="#800000" x="257.8" y="197.7">Seeed NPi - STM32MP157C</text>
<g font-size="1.9" fill="#00f">
<text x="151.1" y="85.3">+</text>
<text x="190.2" y="85.3">+</text>
<text x="67.6" y="90.7">+</text>
</g>
<g font-size="1.6" fill="#000080">
<text x="138.7" y="22.8">J8</text>
<text x="55.1" y="24.6">R72</text>
<text x="64" y="24.6">0R</text>
<text x="99.6" y="29.9">R88</text>
<text x="108.5" y="29.9">0R</text>
<text x="138.7" y="24.6">USB-AF-90</text>
<text x="179.6" y="29.9">R90</text>
<text x="188.5" y="29.9">0R</text>
<text x="220.5" y="24.6">R86</text>
<text x="229.4" y="24.6">0R</text>
<text x="71.1" y="33.4">L4</text>
<text x="71.1" y="31.7">90R</text>
<text x="216.9" y="33.4">L5</text>
<text x="216.9" y="31.7">90R</text>
<text x="55.1" y="38.8">R80</text>
<text x="64" y="38.8">0R</text>
<text x="90.7" y="38.8">U1</text>
<text x="131.6" y="40.6">R110</text>
<text x="161.8" y="40.6">R114</text>
<text x="190.2" y="37">U7</text>
<text x="220.5" y="38.8">R87</text>
<text x="229.4" y="38.8">0R</text>
<text x="131.6" y="42.3">0R</text>
<text x="161.8" y="42.3">0R</text>
<text x="90.7" y="51.2">NUP4114HMR6T1G</text>
<text x="190.2" y="50.5">NUP4114HMR6T1G</text>
<text x="122.7" y="70.8">R9</text>
<text x="129.8" y="70.8">R10</text>
<text x="101.3" y="76.1">U12</text>
<text x="122.7" y="72.6">4.7K</text>
<text x="129.8" y="72.6">4.7K</text>
<text x="46.2" y="83.2">R119</text>
<text x="55.1" y="83.2">0R</text>
<text x="81.8" y="88.6">R20</text>
<text x="88.9" y="88.6">R17</text>
<text x="101.3" y="88.6">STMPS2252MTR</text>
<text x="152.9" y="85">C2</text>
<text x="152.9" y="86.8">47uF</text>
<text x="165.4" y="85">C3</text>
<text x="165.4" y="86.8">100nF</text>
<text x="192" y="85">C7</text>
<text x="192" y="86.8">47uF</text>
<text x="204.5" y="85">C6</text>
<text x="204.5" y="86.8">100nF</text>
<text x="264.9" y="86.8">C91</text>
<text x="264.9" y="88.6">1nF</text>
<text x="272" y="86.8">R149</text>
<text x="272" y="88.6">0R</text>
<text x="69.3" y="90.3">C77</text>
<text x="69.3" y="92.1">47uF</text>
<text x="81.8" y="90.3">4.7K</text>
<text x="88.9" y="90.3">4.7K</text>
<text x="122.7" y="122.3">J2</text>
<text x="122.7" y="124.1">USB2.0 Type C</text>
<text x="69.3" y="127.7">R118</text>
<text x="78.2" y="127.7">0R</text>
<text x="154.7" y="129.5">R130</text>
<text x="163.6" y="129.5">0R</text>
<text x="65.8" y="136.6">L6</text>
<text x="65.8" y="134.8">90R</text>
<text x="218.7" y="134.8">C98</text>
<text x="218.7" y="136.6">10uF</text>
<text x="227.6" y="134.8">C99</text>
<text x="227.6" y="136.6">100nF</text>
<text x="69.3" y="141.9">R120</text>
<text x="78.2" y="141.9">0R</text>
<text x="113.8" y="141.9">R122</text>
<text x="113.8" y="143.7">5.1K</text>
<text x="193.8" y="141.9">R121</text>
<text x="193.8" y="143.7">5.1K</text>
<text x="147.6" y="145.5">R132</text>
<text x="147.6" y="147.2">0R</text>
<text x="170.7" y="150.8">U2</text>
<text x="85.3" y="157.9">R123</text>
<text x="85.3" y="159.7">4.7K</text>
<text x="88.9" y="166.8">TP14</text>
<text x="94.2" y="166.8">TP</text>
<text x="170.7" y="163.2">NUP4114HMR6T1G</text>
<text x="85.3" y="173.9">R124</text>
<text x="112" y="170.3">R125</text>
<text x="120.9" y="170.3">0R</text>
<text x="85.3" y="175.7">4.7K</text>
</g>
<g font-size="1.6">
<text x="54.8" y="29.8">1</text>
<text x="67.6" y="24.6">DNP</text>
<text x="68.8" y="29.8">2</text>
<text x="91.6" y="26">HOST_USB1_VBUS</text>
<text x="135.5" y="29.8">A1</text>
<text x="152.4" y="29.8">B1</text>
<text x="185.8" y="26">HOST_USB2_VBUS</text>
<text x="220.1" y="29.8">1</text>
<text x="232.9" y="24.6">DNP</text>
<text x="234.1" y="29.8">2</text>
<text x="54.8" y="33.4">4</text>
<text x="68.8" y="33.4">3</text>
<text x="135.5" y="35.2">A4</text>
<text x="135.5" y="31.6">A2</text>
<text x="135.5" y="33.4">A3</text>
<text x="152.4" y="31.6">B2</text>
<text x="152.4" y="33.4">B3</text>
<text x="152.4" y="35.2">B4</text>
<text x="220.1" y="33.4">4</text>
<text x="234.1" y="33.4">3</text>
<text x="67.6" y="38.8">DNP</text>
<text x="88.6" y="40.5">1</text>
<text x="102.6" y="40.5">6</text>
<text x="139.1" y="40">S1</text>
<text x="142.6" y="40">S2</text>
<text x="148" y="40">S3</text>
<text x="151.5" y="40">S4</text>
<text x="188.1" y="38.7">6</text>
<text x="202.1" y="38.7">1</text>
<text x="232.9" y="38.8">DNP</text>
<text x="88.6" y="44.1">3</text>
<text x="88.6" y="47.6">2</text>
<text x="102.6" y="47.6">5</text>
<text x="102.6" y="44.1">4</text>
<text x="188.1" y="45.8">5</text>
<text x="188.1" y="42.3">4</text>
<text x="202.1" y="42.3">3</text>
<text x="202.1" y="45.8">2</text>
<text x="141.4" y="49.4">GND_EARTH</text>
<text x="117.7" y="61.6">3V3_SYS</text>
<text x="99.2" y="77.9">3</text>
<text x="113.2" y="77.9">7</text>
<text x="157.4" y="74">HOST_USB1_VBUS</text>
<text x="196.5" y="74">HOST_USB2_VBUS</text>
<text x="42.1" y="79.3">5V_IN</text>
<text x="99.2" y="79.6">4</text>
<text x="99.2" y="83.2">2</text>
<text x="113.2" y="83.2">8</text>
<text x="113.2" y="79.6">6</text>
<text x="99.2" y="85">1</text>
<text x="113.2" y="85">5</text>
<text x="242.7" y="97.4">GND_EARTH</text>
<text x="223.9" y="125.6">5V_USB</text>
<text x="81.8" y="127.7">DNP</text>
<text x="119.5" y="131.2">A5</text>
<text x="139.9" y="127.6">B12</text>
<text x="139.9" y="131.2">B8</text>
<text x="139.9" y="129.4">B9</text>
<text x="69" y="133">1</text>
<text x="69" y="136.5">4</text>
<text x="83" y="133">2</text>
<text x="83" y="136.5">3</text>
<text x="119.5" y="133">A6</text>
<text x="119.5" y="134.7">A7</text>
<text x="119.5" y="136.5">A8</text>
<text x="139.9" y="136.5">B5</text>
<text x="139.9" y="134.7">B6</text>
<text x="139.9" y="133">B7</text>
<text x="81.8" y="141.9">DNP</text>
<text x="139.9" y="140.1">B1</text>
<text x="139.9" y="138.3">B4</text>
<text x="125.9" y="149" transform="rotate(-90 125.9 149)">S1</text>
<text x="127.6" y="149" transform="rotate(-90 127.6 149)">S2</text>
<text x="129.4" y="149" transform="rotate(-90 129.4 149)">S3</text>
<text x="131.2" y="149" transform="rotate(-90 131.2 149)">S4</text>
<text x="133" y="149" transform="rotate(-90 133 149)">S5</text>
<text x="134.7" y="149" transform="rotate(-90 134.7 149)">S6</text>
<text x="80.3" y="150.4">3V3_SYS</text>
<text x="168.6" y="152.5">1</text>
<text x="182.6" y="152.5">6</text>
<text x="120" y="157.9">GND_EARTH</text>
<text x="168.6" y="156.1">3</text>
<text x="168.6" y="159.6">2</text>
<text x="182.6" y="159.6">5</text>
<text x="182.6" y="156.1">4</text>
<text x="85.3" y="165">DNP</text>
<text x="102.4" y="166.5">OTG_VBUS</text>
<text x="126.8" y="166.5">5V_USB</text>
<text x="85.3" y="181">DNP</text>
<text x="252.3" y="196.1">Title:</text>
<text x="228.5" y="200.9">Size:</text>
<text x="235.6" y="200.9">Document Number:</text>
<text x="281.8" y="200.9">Rev:</text>
<text x="228.5" y="205.6">Draw By: weifeng</text>
<text x="247.1" y="205.6">Date: Monday, December 16, 2019</text>
<text x="279.1" y="205.6">Sheet: 4</text>
<text x="286.8" y="205.6">of 9</text>
</g>
<g font-size="1.6" fill="#800000">
<text x="55.1" y="26.3">R0402</text>
<text x="64" y="26.3">5%</text>
<text x="138.7" y="26.3">ST-USB-201C</text>
<text x="220.5" y="26.3">R0402</text>
<text x="229.4" y="26.3">5%</text>
<text x="49.8" y="33.4">L2012</text>
<text x="49.8" y="31.7">400mA</text>
<text x="99.6" y="31.7">R0805</text>
<text x="108.5" y="31.7">5%</text>
<text x="179.6" y="31.7">R0805</text>
<text x="188.5" y="31.7">5%</text>
<text x="236.5" y="33.4">L2012</text>
<text x="236.5" y="31.7">400mA</text>
<text x="55.1" y="40.6">R0402</text>
<text x="64" y="40.6">5%</text>
<text x="220.5" y="40.6">R0402</text>
<text x="229.4" y="40.6">5%</text>
<text x="131.6" y="44.1">5%</text>
<text x="131.6" y="45.9">R0805</text>
<text x="161.8" y="44.1">5%</text>
<text x="161.8" y="45.9">R0805</text>
<text x="90.7" y="53">sot23_6</text>
<text x="190.2" y="52.8">sot23_6</text>
<text x="122.7" y="74.3">5%</text>
<text x="122.7" y="76.1">R0402</text>
<text x="129.8" y="74.3">5%</text>
<text x="129.8" y="76.1">R0402</text>
<text x="46.2" y="85">R0603</text>
<text x="55.1" y="85">5%</text>
<text x="152.9" y="88.6">10V,Tantalum</text>
<text x="165.4" y="88.6">16V,X7R</text>
<text x="192" y="88.6">10V,Tantalum</text>
<text x="204.5" y="88.6">16V,X7R</text>
<text x="69.3" y="95.7">AVX_B</text>
<text x="69.3" y="93.9">10V,Tantalum</text>
<text x="81.8" y="92.1">5%</text>
<text x="81.8" y="93.9">R0402</text>
<text x="88.9" y="92.1">5%</text>
<text x="88.9" y="93.9">R0402</text>
<text x="101.3" y="90.3">so_8_1d27_4_8x3_8mm</text>
<text x="152.9" y="90.3">AVX_B</text>
<text x="165.4" y="90.3">C0402</text>
<text x="192" y="90.3">AVX_B</text>
<text x="204.5" y="90.3">C0402</text>
<text x="264.9" y="92.1">C1206</text>
<text x="264.9" y="90.3">1KV</text>
<text x="272" y="90.3">5%</text>
<text x="272" y="92.1">R1206</text>
<text x="122.7" y="125.9">USB2_0_TYPE_C</text>
<text x="69.3" y="129.5">R0402</text>
<text x="78.2" y="129.5">5%</text>
<text x="154.7" y="131.2">R1206</text>
<text x="163.6" y="131.2">5%</text>
<text x="85.3" y="136.6">L2012</text>
<text x="85.3" y="134.8">400mA</text>
<text x="69.3" y="143.7">R0402</text>
<text x="78.2" y="143.7">5%</text>
<text x="218.7" y="140.1">C0805</text>
<text x="218.7" y="138.3">16V,X7R</text>
<text x="227.6" y="140.1">C0402</text>
<text x="227.6" y="138.3">16V,X7R</text>
<text x="113.8" y="145.5">5%</text>
<text x="113.8" y="147.2">R0402</text>
<text x="147.6" y="149">5%</text>
<text x="193.8" y="145.5">5%</text>
<text x="193.8" y="147.2">R0402</text>
<text x="147.6" y="150.8">R1206</text>
<text x="85.3" y="161.5">5%</text>
<text x="85.3" y="163.2">R0402</text>
<text x="170.7" y="165">sot23_6</text>
<text x="112" y="172.1">R0603</text>
<text x="120.9" y="172.1">5%</text>
<text x="85.3" y="177.5">5%</text>
<text x="85.3" y="179.2">R0402</text>
<text x="230.2" y="202.9">A3</text>
<text x="252.5" y="202.3">04 USB HOST/Device</text>
<text x="283.6" y="202.9">v1.01</text>
</g>
<g font-size="1.6" fill="#0f0">
<text x="99.6" y="28.1">FB 120R 1.55A</text>
<text x="179.2" y="28.2">FB 120R 1.55A</text>
<text x="128.6" y="47.5" transform="rotate(-90 128.6 47.5)">FB 120R 1.55A</text>
<text x="158.9" y="47.5" transform="rotate(-90 158.9 47.5)">FB 120R 1.55A</text>
<text x="154.7" y="127.6">FB 120R 3.5A</text>
<text x="144.8" y="152.4" transform="rotate(-90 144.8 152.4)">FB 120R 3.5A</text>
</g>
<g font-size="1.6" fill="#f00">
<text x="28.3" y="32.6">[7]</text>
<text x="28.3" y="34.3">[7]</text>
<text x="32" y="32.6">USB1_N</text>
<text x="32" y="34.3">USB1_P</text>
<text x="85.7" y="31.5">HOST_USB1_DM</text>
<text x="85.7" y="33.2">HOST_USB1_DP</text>
<text x="194.1" y="33.2">HOST_USB2_DP</text>
<text x="194.1" y="31.5">HOST_USB2_DM</text>
<text x="254.3" y="32.4">USB2_N</text>
<text x="254.3" y="34.2">USB2_P</text>
<text x="262.2" y="34.2">[7]</text>
<text x="262.4" y="32.4">[7]</text>
<text x="60.3" y="78.8">[7]</text>
<text x="60.3" y="80.6">[7]</text>
<text x="64" y="78.8">USB1_EN</text>
<text x="64" y="80.6">USB2_EN</text>
<text x="136.9" y="83.9">USB1_OC</text>
<text x="146.3" y="83.9">[7]</text>
<text x="136.9" y="85.7">USB2_OC</text>
<text x="146.3" y="85.7">[7]</text>
<text x="98.1" y="131">OTG_CC1</text>
<text x="35.4" y="133.9">[7]</text>
<text x="35.4" y="135.7">[7]</text>
<text x="39.1" y="133.9">OTG_FS_DP</text>
<text x="39.1" y="135.7">OTG_FS_DM</text>
<text x="98.1" y="134.6">OTG_USB_DM</text>
<text x="98.1" y="132.8">OTG_USB_DP</text>
<text x="194.1" y="134.6">OTG_USB_DP</text>
<text x="194.1" y="132.8">OTG_USB_DM</text>
<text x="194.1" y="136.4">OTG_CC2</text>
<text x="158.6" y="155.9">OTG_CC1</text>
<text x="187" y="155.9">OTG_CC2</text>
<text x="60.3" y="167.7">[7]</text>
<text x="64" y="167.7">OTG_FS_ID</text>
</g>
<g font-size="1.6" fill="#00f">
<text x="139.9" y="31.5">A</text>
<text x="139.9" y="35.7">B</text>
<text x="167.1" y="77.9">Layout Note:1A</text>
<text x="208" y="77.9">Layout Note:1A</text>
<text x="37.3" y="88.6">Layout Note:</text>
<text x="48" y="88.6">5V_IN</text>
<text x="53.6" y="88.6">2A</text>
<text x="199.1" y="125.6">Layout Note:</text>
<text x="209.8" y="125.6">5V_USB</text>
<text x="217.2" y="125.6">2A</text>
</g>
<g font-size="1.6" fill="#004080">
<text x="91.6" y="41.6">IO1</text>
<text x="97.8" y="41.6">IO2</text>
<text x="191.1" y="39.8">IO2</text>
<text x="197.4" y="39.8">IO1</text>
<text x="91.6" y="45.2">IO3</text>
<text x="97.8" y="45.2">IO4</text>
<text x="191.1" y="46.9">VCC</text>
<text x="191.1" y="43.4">IO4</text>
<text x="196.5" y="46.9">GND</text>
<text x="197.4" y="43.4">IO3</text>
<text x="91.6" y="48.7">GND</text>
<text x="97.1" y="48.7">VCC</text>
<text x="102.2" y="79">EN1</text>
<text x="102.2" y="80.7">EN2</text>
<text x="106.8" y="79">OUT1</text>
<text x="106.8" y="80.7">OUT2</text>
<text x="102.2" y="84.3">IN</text>
<text x="102.2" y="86.1">GND</text>
<text x="107.8" y="84.3">OC1</text>
<text x="107.8" y="86.1">OC2</text>
<text x="128.5" y="128.7">A1/B12/GND</text>
<text x="128.6" y="130.5">A4/B9/VBUS</text>
<text x="123.6" y="132.3">CC1</text>
<text x="123.6" y="134.1">DP1</text>
<text x="123.6" y="135.8">DN1</text>
<text x="123.6" y="137.6">SBU1</text>
<text x="133.6" y="132.3">SBU2</text>
<text x="134.6" y="137.6">CC2</text>
<text x="134.6" y="134.1">DN2</text>
<text x="134.7" y="135.8">DP2</text>
<text x="128.5" y="141.2">A12/B1/GND</text>
<text x="128.6" y="139.4">A9/B4/VBUS</text>
<text x="127" y="144.9" transform="rotate(-90 127 144.9)">S1</text>
<text x="128.8" y="144.9" transform="rotate(-90 128.8 144.9)">S2</text>
<text x="130.6" y="144.9" transform="rotate(-90 130.6 144.9)">S3</text>
<text x="132.3" y="144.9" transform="rotate(-90 132.3 144.9)">S4</text>
<text x="134.1" y="144.9" transform="rotate(-90 134.1 144.9)">S5</text>
<text x="135.9" y="144.9" transform="rotate(-90 135.9 144.9)">S6</text>
<text x="171.6" y="153.6">IO1</text>
<text x="177.8" y="153.6">IO2</text>
<text x="171.6" y="157.2">IO3</text>
<text x="171.6" y="160.7">GND</text>
<text x="177.1" y="160.7">VCC</text>
<text x="177.8" y="157.2">IO4</text>
</g>
<g font-size="1.3">
<text x="30.8" y="1.3">5</text>
<text x="88.8" y="1.3">4</text>
<text x="146.9" y="1.3">3</text>
<text x="205" y="1.3">2</text>
<text x="263.1" y="1.3">1</text>
<text x=".5" y="28.4">D</text>
<text x="292.6" y="28.4">D</text>
<text x=".5" y="79.5">C</text>
<text x="292.6" y="79.5">C</text>
<text x=".5" y="130.6">B</text>
<text x="292.6" y="130.6">B</text>
<text x=".5" y="181.7">A</text>
<text x="292.6" y="181.7">A</text>
<text x="30.8" y="207.4">5</text>
<text x="88.8" y="207.4">4</text>
<text x="146.9" y="207.4">3</text>
<text x="205" y="207.4">2</text>
<text x="263.1" y="207.4">1</text>
</g>
</svg>
